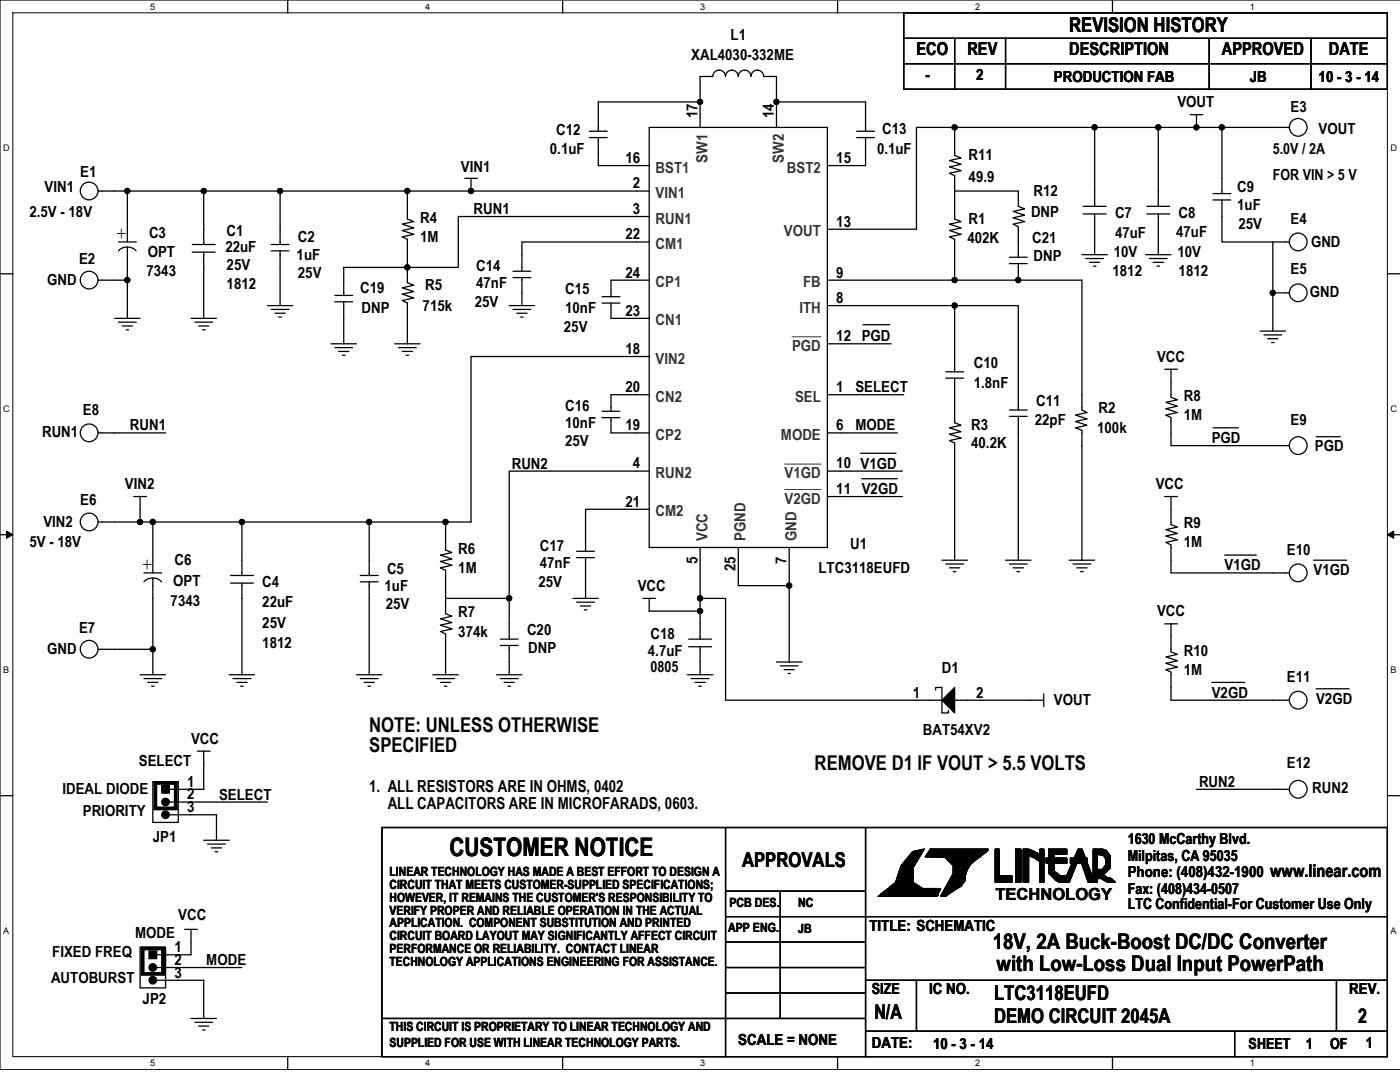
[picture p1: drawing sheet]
<svg xmlns="http://www.w3.org/2000/svg" width="279mm" height="216mm" viewBox="0 0 279 216" stroke-linecap="round" stroke-linejoin="round" font-family="sans-serif">
<path d="M2.6 2.6h274.3v208.2h-274.3zM279.4 0h-279.4v213.4h279.4" fill="none" stroke="#000" stroke-width=".2"/>
<g fill="#fff">
<path d="M30 .3h1v2h-1z"/>
<path d="M30 211.1h1v2h-1z"/>
</g>
<path d="M57.4 0v2.6M57.4 210.8v2.6" fill="none" stroke="#000" stroke-width=".25"/>
<g fill="#fff">
<path d="M84.9 .3h1v2h-1z"/>
<path d="M84.9 211.1h1v2h-1z"/>
</g>
<path d="M112.3 0v2.6M112.3 210.8v2.6" fill="none" stroke="#000" stroke-width=".25"/>
<g fill="#fff">
<path d="M139.7 .3h1v2h-1z"/>
<path d="M139.7 211.1h1v2h-1z"/>
</g>
<path d="M167.2 0v2.6M167.2 210.8v2.6" fill="none" stroke="#000" stroke-width=".25"/>
<g fill="#fff">
<path d="M194.6 .3h1v2h-1z"/>
<path d="M194.6 211.1h1v2h-1z"/>
</g>
<path d="M222 0v2.6M222 210.8v2.6" fill="none" stroke="#000" stroke-width=".25"/>
<g fill="#fff">
<path d="M249.4 .3h1v2h-1z"/>
<path d="M249.4 211.1h1v2h-1z"/>
<path d="M.7 28.6h1.2v2h-1.2z"/>
<path d="M277.5 28.6h1.3v2h-1.3z"/>
<path d="M.7 80.7h1.2v2h-1.2z"/>
<path d="M277.5 80.7h1.3v2h-1.3z"/>
</g>
<path d="M0 54.6h2.6M276.9 54.6h2.5" fill="none" stroke="#000" stroke-width=".25"/>
<g fill="#fff">
<path d="M.7 132.7h1.2v2.1h-1.2z"/>
<path d="M277.5 132.7h1.2v2.1h-1.2z"/>
</g>
<path d="M0 106.7h2.6M276.9 106.7h2.5" fill="none" stroke="#000" stroke-width=".25"/>
<path d="M1.3 106l1.3 .7-1.3 .7zM276.9 106.7l1.3-.7v1.4z" fill="#000" stroke="#000" stroke-width=".2"/>
<g fill="#fff">
<path d="M.7 184.8h1.2v2h-1.2z"/>
<path d="M277.5 184.8h1.2v2h-1.2z"/>
</g>
<g fill="none" stroke="#000" stroke-width=".25">
<path d="M142.3 15.2a1.26 1.26 0 0 1 1.2-1.2 1.26 1.26 0 0 1 1.3 1.2 1.27 1.27 0 0 1 1.3-1.2 1.27 1.27 0 0 1 1.2 1.2 1.27 1.27 0 0 1 1.3-1.2 1.27 1.27 0 0 1 1.3 1.2 1.27 1.27 0 0 1 1.2-1.2 1.27 1.27 0 0 1 1.3 1.2M142.3 15.3h-2.6v5M152.4 15.3h2.6v5M180.4 2.6h96.5v15.2h-96.5zM180.4 7.6h96.5M180.4 12.7h96.5M190.5 7.6v10.2M200.7 7.6v10.2M241.3 7.6v10.2M261.6 7.6v10.2M19.6 38.1h5.8M25.4 38.1h15.3v10.7"/>
<path d="M25.4 38.1v10.2M40.7 38.1h15.2M55.9 38.1v10.7M55.9 38.1h25.4M81.3 38.1h12.7M81.3 38.1v5.6l1.3 .5-2.3 .5 2.3 .8-2.3 .5 2.3 .8-2.3 .5 1 .5v5.6h10.2v-10.2h38.1M92.7 35.6h2.6M94 35.6v2.5M94 38.1h35.6M117.6 26.2h3.6M117.6 27.5h3.6M119.4 27.5v5.5h10.2"/>
<path d="M129.6 25.4h35.5v83.8h-35.5zM139.7 20.3h-20.3v5.9M139.7 20.3v5.1M155 20.3h17.7v5.9M155 20.3v5.1M171 26.2h3.5M171 27.5h3.5M172.7 27.5v5.5h-7.6M190.5 25.4h-7.6v20.3h-17.8M190.5 38.1v5.6l1.3 .5-2.3 .5 2.3 .8-2.3 .5 2.3 .8-2.3 .5 1 .5v8.1M190.5 25.4v5.6l1.3 .5-2.3 .5 2.3 .8-2.3 .5 2.3 .8-2.3 .5 1 .5v3M190.5 38.1h12.7v3.1l1.3 .5-2.3 .5 2.3 .7-2.3 .6 2.3 .7-2.3 .5 1 .5v6.1"/>
<path d="M190.5 25.4h28M218.5 25.4v15.8M218.5 25.4h12.7M231.2 25.4h7.6M231.2 25.4v15.8M237.5 22.9h2.6M238.8 22.9v2.5M238.8 25.4h5.1M242.1 39.9h3.5M242.1 38.6h3.5M243.9 39.9v8.4h10.1M243.9 25.4h13.4"/>
<path d="M243.9 25.4v13.2M19.6 55.9h5.8v7.6M23.6 50.1a2.41 2.41 0 0 1 3.6 0M23.6 48.3h3.6M25.4 49.3v6.6M38.4 48.8h4.5M38.4 50.3h4.5M40.7 50.3v13.2M54.1 50.1h3.6M54.1 48.8h3.6M55.9 50.1v10.9M66.8 58.9h3.6"/>
<path d="M68.6 58.9v-5.5h12.7v3l1.3 .5-2.3 .5 2.3 .8-2.3 .5 2.3 .8-2.3 .5 1 .5v8.1M102.4 54.1h3.5M102.4 55.4h3.5M104.2 55.4v5.6M120.2 59.2h3.5M129.6 55.9h-7.7v3.3M129.6 48.3h-25.4v5.8M190.5 55.9h-25.4M190.5 55.9h12.7M201.4 52.6h3.6M201.4 51.3h3.6M203.2 55.9h12.7v25.9l1 .5-2.2 .5 2.2 .8-2.2 .5 2.2 .8-2.2 .5 1.2 .5v25.9"/>
<path d="M203.2 52.6v3.3M215.9 50.8h5.1M216.2 41.2h4.5M216.2 42.7h4.5M216.7 51.6h3.5M217.4 52.3h2.1M218.2 53.1h.5M218.5 42.7v8.1M228.6 50.8h5.1M228.9 41.2h4.5M228.9 42.7h4.5M229.4 51.6h3.5"/>
<path d="M230.1 52.3h2.1M230.9 53.1h.5M231.2 42.7v8.1M254 58.4v7.7M254 48.3v10.1M254 48.3h3.3M257.3 58.4h-3.3M22.9 63.5h5.1M23.6 64.3h3.6M24.4 65h2M25.2 65.8h.5M38.1 63.5h5.1"/>
<path d="M38.9 64.3h3.5M39.6 65h2.1M40.4 65.8h.5M53.4 61h5M54.1 61.7h3.6M54.9 62.5h2M55.6 63.3h.6M66.1 68.6h5M66.8 69.4h3.6M66.8 60.2h3.6M67.6 70.1h2M68.3 70.9h.6"/>
<path d="M68.6 60.2v8.4M78.8 68.6h5M79.5 69.4h3.6M80.3 70.1h2M81 70.9h.6M101.6 61h5.1M102.4 61.7h3.5M103.1 62.5h2.1M103.9 63.3h.5M120.2 60.5h3.5M121.9 60.5v3h7.7M129.6 78.8h-7.7v3.3"/>
<path d="M129.6 71.1h-35.6v33.1h-5.1M165.1 61h25.4M165.1 78.8h15.3M172.2 64.8h5.4M177.8 68.6h-12.7M188.7 75.5h3.6M188.7 74.2h3.6M190.5 61v13.2M190.5 75.5v8.8l1.3 .6-2.3 .5 2.3 .7-2.3 .5 2.3 .8-2.3 .5 1 .5v23.4M190.5 61h12.7v20.8M232.4 73.7h2.6M233.7 73.7v5.6l1.3 .5-2.3 .5 2.3 .7-2.3 .6 2.3 .7-2.3 .5 1 .5v5.6h23.6"/>
<path d="M251.5 66.1h5.1M252.2 66.8h3.6M253 67.6h2M253.8 68.3h.5M26.7 99.1h2.5M28 99.1v5.1M33 86.4h-13.4M120.2 82.1h3.5M120.2 83.3h3.5M121.9 83.3v3.1h7.7M129.6 94h-28v25.4M165.1 94h15"/>
<path d="M165.1 99.1h15M165.1 86.4h14M171.7 90.4h7.1M172 95.5h7.1M201.4 83.1h3.6M201.4 81.8h3.6M203.2 83.1v28.7M232.4 99.1h2.6M233.7 99.1v5.6l1.3 .5-2.3 .5 2.3 .7-2.3 .6 2.3 .7-2.3 .5 1 .5v5.6h23.6M242.1 85.4h5.1M262.7 87.1h4.8M19.6 104.2h8.4"/>
<path d="M28 104.2h2.5M28.7 116.1a2.41 2.41 0 0 1 3.5 0M28.7 114.3h3.6M30.5 104.2v10.1M30.5 104.2h17.8M30.5 115.3v14.3M46 114.8h4.6M46 116.4h4.6M48.3 104.2v10.6M48.3 116.4v18.2M48.3 104.2h25.4M71.9 116.1h3.6"/>
<path d="M71.9 114.8h3.6M73.7 104.2h15.2M73.7 104.2v10.6M73.7 116.1v18.5M88.9 104.2v5.5l1.3 .6-2.3 .5 2.3 .7-2.3 .5 2.3 .8-2.3 .5 1 .5v5.6h12.7M88.9 119.4v3l1.3 .6-2.3 .5 2.3 .7-2.3 .5 2.3 .8-2.3 .5 1 .5v8.1M101.6 119.4v8.1M114.3 119.4h5.1M115.1 110h3.5M115.1 111.3h3.5M116.9 111.3v8.1M128.3 119.4h2.5"/>
<path d="M129.6 119.4v2.5h10.1M129.6 101.6h-12.7v8.4M139.7 109.2v10.2M139.7 119.4v8.1M139.7 119.4h5.1v20.3h43.2M147.3 109.2v7.7h10.2M157.5 109.2v7.7M157.5 116.9v15.2M188 111.8h5.1M188.7 112.5h3.6M189.5 113.3h2M190.3 114.1h.5"/>
<path d="M200.7 111.8h5.1M201.4 112.5h3.6M202.2 113.3h2M203 114.1h.5M213.4 111.8h5.1M214.1 112.5h3.6M214.9 113.3h2M215.7 114.1h.5M244.4 110.8h6.3M262.1 111.8h6.7M19.6 129.6h10.9M28 134.6h5"/>
<path d="M28.7 135.4h3.6M29.5 136.2h2M30.2 136.9h.6M30.5 129.6v5M45.7 134.6h5.1M46.5 135.4h3.6M47.3 136.2h2M48 136.9h.5M71.1 134.6h5.1M71.9 135.4h3.6M72.7 136.2h2M73.4 136.9h.5"/>
<path d="M86.4 134.6h5.1M87.1 135.4h3.6M87.9 136.2h2M88.7 136.9h.5M99.1 134.6h5.1M99.8 135.4h3.6M99.8 128.8h3.6M99.8 127.5h3.6M100.6 136.2h2M101.4 136.9h.5M101.6 128.8v5.8M115.1 120.2h3.5"/>
<path d="M115.8 120.9h2.1M116.6 121.7h.5M137.2 134.6h5.1M137.4 127.5h4.6M137.4 129.1h4.6M137.9 135.4h3.6M138.7 136.2h2M139.5 136.9h.5M139.7 129.1v5.5M155 132.1h5M155.7 132.9h3.6M156.5 133.6h2"/>
<path d="M157.2 134.4h.6M186.7 137.7v-.5h1.3v5.1h1.3v-.5M190.5 139.7h17.8M208.3 138.5v2.5M232.4 124.5h2.6M233.7 124.5v5.6l1.3 .5-2.3 .5 2.3 .7-2.3 .6 2.3 .7-2.3 .5 1 .5v5.6h23.6M241.8 136.2h6.6M262.7 137.4h6.6M0 158.8h2.6M30.5 156h5.1v8.1h-5.1zM39.4 149.9h2.5M40.7 149.9v7.6h-7.7"/>
<path d="M238.8 157.5h18.5M276.9 158.8h2.5M33 160h20.4M33 162.6h10.2v5.1M40.7 167.7h5M41.4 168.4h3.6M42.2 169.2h2M42.9 169.9h.6M76.2 165.1h200.7v45.7h-200.7zM144.8 165.1v45.7M144.8 177.8h27.9M155.7 177.8v25.4"/>
<path d="M172.7 165.1v45.7M178.1 177.8l8.4 .3M178.1 178.1l8.4 .2M180.1 173.8l-.8 2.5-3 2.3 10.4 .2 .5-.7h-3l-2.6-1.8v-2.8l2.1-3.3-2.8 3.3-1 2.8-2.1 1.5M180.4 177.3h1.2M180.4 177.6h1.2M180.6 173.5l-.7 2M180.9 173.8l-1 2.8-2.1 1.5M180.9 175.5l-.3 .8M180.9 174.8l-.8 2M181.1 176.6l-2 1M181.1 176.8l-2 1"/>
<path d="M181.1 173.8v2.8M181.1 173.5v2.8l2.1 1.5M181.1 176.6l2.1 1.5M181.9 173.2l2.3-3.5-2.1 .5-2.2 2.8-1.1 3-3.5 2.8h11.7l.7-1.5h-3.5l-2.1-1.3v-2.8l2.3-3.8-2.3 .5-2.2 2.8-1.1 3.1M182.1 173.5v2.8l2.1 1.3M182.4 170.2h1.3v.3h-1.8v.2h1.3v.3h-1.8v.2h1.8v.3h-2.3v.2h2v.3h-2.3v.2h1.8v.5h-2v-.2h1.5v.5h.2h-2.2v.2h2.2v.6h-2.5v-.3h2.5v.8h-2.8v-.3h2.6v.8v-.3h-2.6v.3h2.8v.5v-.3h-3v.3h2.8v.2h-2.8v.3h3v.2h-3.3v.3h3.6v.3h-4.3v.2h5.3v.3h-5.8v.2h9.9v.3h-10.4v.2h10.1h-10.6v.3h10.6v.5v-.3h-11.4v.3h11.2M182.4 171l-1.5 1.7M183.2 169.9h.7M183.4 169.9l-.2 .3-1.1 .3-2 2.7M183.4 170.2l-.2 .3-1.1 .2-2 2.8-.8 2.5-3 2.3 10.4 .3 .5-.8h-3l-2.6-1.8v-2.8l2.1-3.3-2.8 3.3M184.9 170.5h11M184.9 170.7h.8"/>
<path d="M185.2 170.2h11.2M185.4 170.7h9.7M185.4 169.9h11M185.7 169.4h11.4M185.7 171h9.6M185.7 169.4v.3h11.4M185.7 169.4l-1 1.6h3.8l1.8 1.7v1.6l-2.6 4.5h1l3.1-2 .8-1a5.3 5.3 0 0 1 3.1-4.9M188.5 177.6h1.8M188.5 177.8h1.3M188.5 170.7l2.3 1.8M188.7 177.1h2.3M188.7 177.3h2.1"/>
<path d="M188.7 171l2.1 2-.3 1.5-1.8 3.1M189 176.8h2.5M189.3 176.3h2.5M189.3 176.6h2.5M189.3 170.5l1.5 1.5M189.5 176h2.8M189.5 170.2l1.8 1.5M189.8 175.8h2.5M190 175h2.6M190.3 173v1.5M190.3 171.2l1 1M190.3 170.5l1.2 2"/>
<path d="M190.3 172.2h3M190.3 174.8h2M190.5 173v1l-2.5 4.8M190.5 172.5h2.6M190.5 173.8h2.3M190.5 174.5h2.1M190.8 172.7h2.3M190.8 173h1.5v2.5l-1 1.6-2.6 1.5h-.5v-.5M190.8 173.5h1.5M190.8 174h1.2M190.8 173.2h2.3M191 172.5v1.8l-2.5 4"/>
<path d="M191.8 171.2l-.5 3.8-1.3 1.8M191.8 172.7v2.3l-1 1.3M191.8 170.2l-.3 3.3M192 175.5l-.7 1.1-2.3 1.7h-.8M192.3 170.2l-.5 1.3-.5 3.8-1.3 1.8M192.6 173.5v2h-2.8M192.6 172.2v2.1h-2.1M192.8 172.7v1.3M193.3 170.2l-1.8 1.5-.7-1M193.3 170.5l-1 1M193.3 172.5l-.2 .5M193.3 172.7l-1 1.8"/>
<path d="M193.8 171.5h-4l1.2 1.2v1.8l-2.5 4.1M194.3 171.2l-2.3 1.5v2.3M194.3 171.5l-2.3 1.5v2.3l-.7 1-2.3 1.8M194.3 170.5l-2 1.2M194.3 170.2l-2.5 1.8M194.6 171.2h-5.9l2.1 2v.6l-2.3 4.3M194.6 171.5l-2.8 2v2l-2.3 2.1h-.5l2-2.6h-.2v-2.3l-1-1h4M195.1 170.5l-3.1 1.7 1.3-1M197.1 169.4v.3M197.1 169.4l-3.3 2.6h-4M197.1 169.7l-4.5 3.5v2.1h-2.6M198.6 176h.6"/>
<path d="M198.6 169.7h.8v5.3h2.6v1h-3.4zM198.9 169.9v5.4M198.9 170.2v5.3M199.2 170.2v5.6h-.6v-6.4h.8v5.4h2.6v1h-3.4M199.2 169.9v5.6h2.5M199.2 175.3h2.5M202.7 169.4h1v6.4h-1zM202.7 169.7h1v6.3h-1zM203 169.9v5.9M203 169.7v5.8M203.2 169.7v6.3M203.5 169.7v5.8"/>
<path d="M203.5 169.9v5.9M204.2 169.4h1.1l1.2 .5 1 .8v-1.3h.8v6.4h-.8v-4.1l-1-.7-1.2-.5v5.3h-1.1zM204.2 169.7h1.1l1.2 .5 1 .8v-1.3h.8v6.3h-.8v-4l-1-.8-1.2-.5v5.3h-1.1zM204.5 169.7v5.8h.5v-5.6h1.3v.3h-1.3h2v.3h-2h2.3v.2h-1.3v.3h1.8v-1.3h.2v6.1h-.2v-4.8M204.7 170.2l2.1 .8 1.2 1M204.7 169.7v5.8M208 169.9v6.1M208 169.7v6.1M208 171.7l-1.2-1-2.1-.8v5.9M208.8 171.2h4.1v.8h-4.1zM208.8 171.5h4.1v.7h-4.1zM209.1 171.7h3.5"/>
<path d="M209.1 172h3.5M209.3 169.7h2M209.3 169.4h3.6v.8h-2.6v3.6l1.3 1h1.3l2.3-5.4h.7l2.1 5.4v1h-.8l-1.8-5.1-2 5.1h-2.1l-.7-.5-1.3-1.3zM209.3 169.7v4.6l1.3 1.2 .7 .5h2.1l2-5 1.8 5h.8v-1l-2.1-5.3h-.7M209.3 169.9h2M209.3 169.7h3.6v.8h-2.6v3.5l1.3 1h1.3M209.6 169.7v4.6h.7h-.2v-4.4M211.1 169.7h1.5M211.3 169.9h-1.5v4.1l1.8 1.5 1.5-.2 2.3-5.4M211.3 169.9h1.3h-1.5M212.6 170.2h-2.8v4.1l1.8 1.5 1.5-.3M213.6 171.5h3.3v.7h-3.3v-1h3.3v.8h-3.3"/>
<path d="M213.9 171.7h3M213.9 172h3M213.9 174.8h-3.8v.2h3.5v.3h-3v.2h2.8M215.2 169.7h.7v.5h-.7zM215.2 169.9l-2.3 5.4M215.4 170.5l-2.3 5.3M215.4 169.7l.5 .2-.7 .3v-.3h.7v.6h-1v.2M215.7 169.7l2.3 5.6M215.7 170.5l2 5.5M215.7 170.7l1.7 5.3M215.9 170.2l1.8 5.3M215.9 170.5l1.8 5.3"/>
<path d="M218.7 170.2h-.2v5.3M218.7 170.5v5.3M218.7 169.9h1M218.7 170.2h1.5M218.7 169.9h1.5l.8 .8 .3 1.8-1.8 1.8 2 1.2M218.7 170.2v5.3M218.7 169.9h-.2v5.4M218.7 169.7h1M219 174.5h1M219 173.5h1l.7-1v-1.3l-.5-.7-1.2-.3v5.6h-.8v-6.4h1.8l.7 .3 .8 1v2.3l-1.3 1.3M219 174.8h1.2l1.1 .7h.7M220.2 170.5l.5 .5"/>
<path d="M220.2 170.2l.8 .8 .3 1.7M220.2 170.2l.5 .5 .3 2.3M220.7 169.9l-.7-.2h-1.8v6.3h.8v-5.5l1.2 .2 .5 .8v1.2l-.7 1.1h-1M220.7 169.9l.8 1.1-.2 .5v1.2M220.7 170.2l.6 1M220.7 169.9l.6 1.1M221 171.5v1.2M221 171.2v1.3M221.3 171.7l.2-.5-.2 1.8-1.3 1.3h-1M221.3 172.7l-1.8 1.8 2 1.3M221.3 175.8l-1.1-.8h-1.2h.7l1.3 .8h1.3M221.3 172.7l-1.3 1.3h-1"/>
<path d="M221.5 170.7v2.5l-1.3 1.3 .5 .5 1.1 .3 .7 .7h-1.5l-1.3-.7h-.7M221.5 171.5v1.2M28 189h5v8.1h-5zM30.5 193.1h17.8M30.5 195.6h10.2v7.6M36.9 185.4h2.5M38.1 185.4v5.1h-7.6M144.8 182.9h132.1M144.8 188h27.9M144.8 193.1h27.9M144.8 198.1h27.9M172.7 195.6h104.2"/>
<path d="M182.9 195.6v10.2M266.7 195.6v10.2M38.1 203.2h5.1M38.9 204h3.5M39.6 204.7h2.1M40.4 205.5h.5M76.2 203.2h96.5M172.7 205.8h104.2M246.4 205.8v5"/>
<circle cx="17.8" cy="38.1" r="1.77"/>
<circle cx="259.1" cy="25.4" r="1.77"/>
<circle cx="17.8" cy="55.9" r="1.77"/>
<circle cx="259.1" cy="48.3" r="1.77"/>
<circle cx="259.1" cy="58.4" r="1.77"/>
<circle cx="17.8" cy="86.4" r="1.77"/>
<circle cx="259.1" cy="88.9" r="1.77"/>
<circle cx="17.8" cy="104.1" r="1.77"/>
<circle cx="259.1" cy="114.3" r="1.77"/>
<circle cx="17.8" cy="129.5" r="1.77"/>
<circle cx="259.1" cy="139.7" r="1.77"/>
<circle cx="259.1" cy="157.5" r="1.77"/>
</g>
<g fill="#000" stroke="#000" stroke-width=".25">
<path d="M32.3 156.7v1.6h1.5v-1.6z" fill-rule="evenodd"/>
<path d="M188 139.7l2.5-2.5v5.1z" fill-rule="evenodd"/>
<path d="M29.7 189.8v1.5h1.6v-1.5z" fill-rule="evenodd"/>
<circle cx="25.4" cy="38.1" r=".5"/>
<circle cx="40.6" cy="38.1" r=".5"/>
<circle cx="55.9" cy="38.1" r=".5"/>
<circle cx="81.3" cy="38.1" r=".5"/>
<circle cx="94" cy="38.1" r=".5"/>
<circle cx="139.7" cy="20.3" r=".5"/>
<circle cx="154.9" cy="20.3" r=".5"/>
<circle cx="190.5" cy="25.4" r=".5"/>
<circle cx="218.4" cy="25.4" r=".5"/>
<circle cx="231.1" cy="25.4" r=".5"/>
<circle cx="238.8" cy="25.4" r=".5"/>
<circle cx="243.8" cy="25.4" r=".5"/>
<circle cx="25.4" cy="55.9" r=".5"/>
<circle cx="81.3" cy="53.3" r=".5"/>
<circle cx="190.5" cy="55.9" r=".5"/>
<circle cx="203.2" cy="55.9" r=".5"/>
<circle cx="254" cy="58.4" r=".5"/>
<circle cx="190.5" cy="61" r=".5"/>
<circle cx="27.9" cy="104.1" r=".5"/>
<circle cx="30.5" cy="104.1" r=".5"/>
<circle cx="48.3" cy="104.1" r=".5"/>
<circle cx="73.7" cy="104.1" r=".5"/>
<circle cx="88.9" cy="104.1" r=".5"/>
<circle cx="101.6" cy="119.4" r=".5"/>
<circle cx="139.7" cy="119.4" r=".5"/>
<circle cx="157.5" cy="116.8" r=".5"/>
<circle cx="30.5" cy="129.5" r=".5"/>
<circle cx="139.7" cy="121.9" r=".5"/>
<circle cx="33" cy="160" r=".76"/>
<circle cx="33" cy="162.6" r=".76"/>
<circle cx="30.5" cy="195.6" r=".76"/>
<circle cx="30.5" cy="193" r=".76"/>
</g>
<path d="M158.1 67.2h5.8M156.6 92.6h7.3M156.6 97.7h7.3" fill="none" stroke="#333" stroke-width=".2"/>
<path d="M31 156.2h4.1v5.1h-4.1zM28.5 189.3h4v5h-4z" fill="none" stroke="#000" stroke-width=".76"/>
<text font-size="5.1" x="89.7" y="170.8">CUSTOMER NOTICE</text>
<g font-size="4.3">
<text x="198.1" y="189.4">18V, 2A Buck-Boost DC/DC Converter</text>
<text x="198.9" y="193.7">with Low-Loss Dual Input PowerPath</text>
</g>
<g font-size="4.1">
<text x="213.4" y="6.3">REVISION HISTORY</text>
<text x="73.7" y="146">NOTE: UNLESS OTHERWISE</text>
<text x="73.7" y="150.1">SPECIFIED</text>
<text x="162.6" y="153.6">REMOVE D1 IF VOUT &gt; 5.5 VOLTS</text>
<text x="148.1" y="172.9">APPROVALS</text>
<text x="174.5" y="203.4">N/A</text>
<text x="198.4" y="199.6">LTC3118EUFD</text>
<text x="198.4" y="204.2">DEMO CIRCUIT 2045A</text>
<text x="271" y="204.2">2</text>
</g>
<g font-size="3.8">
<text x="23.1" y="47.8">+</text>
<text x="28.2" y="113.8">+</text>
</g>
<g font-size="3.6">
<text x="182.9" y="10.9">ECO</text>
<text x="193.1" y="10.9">REV</text>
<text x="213.4" y="10.9">DESCRIPTION</text>
<text x="243.9" y="10.9">APPROVED</text>
<text x="265.2" y="10.9">DATE</text>
<text x="253.5" y="175">www.linear.com</text>
</g>
<g font-size="3.3">
<text x="73.7" y="158">1. ALL RESISTORS ARE IN OHMS, 0402</text>
<text x="77.4" y="161.4">ALL CAPACITORS ARE IN MICROFARADS, 0603.</text>
<text x="198.6" y="179.6">TECHNOLOGY</text>
</g>
<g font-size="3">
<text x="137.9" y="12">XAL4030-332ME</text>
<text x="145.8" y="7.9">L1</text>
<text x="184.7" y="16">-</text>
<text x="194.8" y="16">2</text>
<text x="210.3" y="16.3">PRODUCTION FAB</text>
<text x="249.4" y="16.3">JB</text>
<text x="263.2" y="16.3">10 - 3 - 14</text>
<text x="139.2" y="23.6" transform="rotate(-90 139.2 23.6)">17</text>
<text x="154.4" y="23.6" transform="rotate(-90 154.4 23.6)">14</text>
<text x="235" y="21.4">VOUT</text>
<text x="257.6" y="22.4">E3</text>
<text x="111" y="26.9">C12</text>
<text x="176" y="26.7">C13</text>
<text x="263.2" y="26.7">VOUT</text>
<text x="16" y="35.3">E1</text>
<text x="92" y="34.3">VIN1</text>
<text x="109.7" y="30.8">0.1uF</text>
<text x="124.8" y="32.5">16</text>
<text x="166.9" y="32.5">15</text>
<text x="175" y="30.8">0.1uF</text>
<text x="193.3" y="32">R11</text>
<text x="254" y="35.8">FOR VIN &gt; 5 V</text>
<text x="254" y="30.8">5.0V / 2A</text>
<text x="8.9" y="38.4">VIN1</text>
<text x="126.3" y="37.6">2</text>
<text x="193.3" y="36.3">49.9</text>
<text x="206.3" y="39.1">R12</text>
<text x="246.9" y="38.4">C9</text>
<text x="246.9" y="41.9">1uF</text>
<text x="5.9" y="43.2">2.5V - 18V</text>
<text x="29.7" y="47.5">C3</text>
<text x="45.2" y="47">C1</text>
<text x="83.8" y="44.5">R4</text>
<text x="94.5" y="42.7">RUN1</text>
<text x="124.8" y="47.8">22</text>
<text x="126.3" y="42.7">3</text>
<text x="166.9" y="45.2">13</text>
<text x="193.3" y="44.7">R1</text>
<text x="205.8" y="43.2">DNP</text>
<text x="222.5" y="43.5">C7</text>
<text x="222.5" y="47.5">47uF</text>
<text x="234.7" y="47.3">47uF</text>
<text x="235.2" y="43.5">C8</text>
<text x="247.2" y="45.7">25V</text>
<text x="257.6" y="44.7">E4</text>
<text x="15.8" y="52.6">E2</text>
<text x="29.5" y="51.3">OPT</text>
<text x="45" y="50.3">22uF</text>
<text x="45.2" y="53.9">25V</text>
<text x="59.2" y="51.8">1uF</text>
<text x="59.5" y="48.3">C2</text>
<text x="83.8" y="48.3">1M</text>
<text x="193.1" y="48.5">402K</text>
<text x="206" y="48.5">C21</text>
<text x="206.3" y="52.1">DNP</text>
<text x="222.3" y="51.3">10V</text>
<text x="235" y="51.3">10V</text>
<text x="261.6" y="49.3">GND</text>
<text x="9.4" y="56.9">GND</text>
<text x="29.2" y="55.1">7343</text>
<text x="45.2" y="57.7">1812</text>
<text x="59.5" y="55.4">25V</text>
<text x="71.9" y="58.4">C19</text>
<text x="84.9" y="57.9">R5</text>
<text x="95" y="54.1">C14</text>
<text x="95" y="57.4">47nF</text>
<text x="112.8" y="58.7">C15</text>
<text x="124.8" y="55.4">24</text>
<text x="166.9" y="55.4">9</text>
<text x="222" y="55.1">1812</text>
<text x="235.2" y="55.1">1812</text>
<text x="257.6" y="54.6">E5</text>
<text x="261.4" y="59.2">GND</text>
<text x="72.2" y="62.5">DNP</text>
<text x="84.3" y="62">715k</text>
<text x="94.8" y="61.2">25V</text>
<text x="112.8" y="62.5">10nF</text>
<text x="124.8" y="63">23</text>
<text x="166.9" y="60.5">8</text>
<text x="112.5" y="66.3">25V</text>
<text x="124.8" y="70.6">18</text>
<text x="166.9" y="68.1">12 PGD</text>
<text x="194.3" y="73.4">C10</text>
<text x="194.3" y="77.5">1.8nF</text>
<text x="230.9" y="72.2">VCC</text>
<text x="16.5" y="82.8">E8</text>
<text x="112.8" y="82.1">C16</text>
<text x="124.8" y="78.2">20</text>
<text x="166.9" y="78.2">1</text>
<text x="170.7" y="78.3">SELECT</text>
<text x="206.8" y="81">C11</text>
<text x="219.2" y="82.3">R2</text>
<text x="236.2" y="80">R8</text>
<text x="236.2" y="83.8">1M</text>
<text x="8.4" y="87.1">RUN1</text>
<text x="25.9" y="85.9">RUN1</text>
<text x="112.8" y="85.4">10nF</text>
<text x="112.8" y="88.9">25V</text>
<text x="124.8" y="85.9">19</text>
<text x="166.9" y="85.9">6</text>
<text x="170.7" y="85.9">MODE</text>
<text x="193.8" y="85.9">R3</text>
<text x="193.8" y="89.4">40.2K</text>
<text x="206.5" y="84.9">22pF</text>
<text x="219" y="86.4">100k</text>
<text x="241.8" y="88.4">PGD</text>
<text x="257.6" y="84.9">E9</text>
<text x="262.4" y="89.9">PGD</text>
<text x="102.1" y="93.5">RUN2</text>
<text x="126.3" y="93.5">4</text>
<text x="166.9" y="93.5">10 V1GD</text>
<text x="16" y="100.9">E6</text>
<text x="24.9" y="97.6">VIN2</text>
<text x="124.8" y="101.1">21</text>
<text x="166.9" y="98.6">11 V2GD</text>
<text x="230.7" y="97.6">VCC</text>
<text x="8.7" y="105.2">VIN2</text>
<text x="236.2" y="105.4">R9</text>
<text x="5.9" y="109.2">5V - 18V</text>
<text x="34.8" y="112.8">C6</text>
<text x="91.5" y="110.5">R6</text>
<text x="107.7" y="110">C17</text>
<text x="107.7" y="113.3">47nF</text>
<text x="139.2" y="112.5" transform="rotate(-90 139.2 112.5)">5</text>
<text x="146.8" y="114" transform="rotate(-90 146.8 114)">25</text>
<text x="157" y="112.5" transform="rotate(-90 157 112.5)">7</text>
<text x="169.7" y="109.5">U1</text>
<text x="236.2" y="109.2">1M</text>
<text x="244.4" y="113.8">V1GD</text>
<text x="256.8" y="110.8">E10</text>
<text x="34.6" y="116.9">OPT</text>
<text x="52.3" y="117.1">C4</text>
<text x="76.7" y="117.9">1uF</text>
<text x="77.2" y="114.6">C5</text>
<text x="91.5" y="114.3">1M</text>
<text x="107.5" y="117.1">25V</text>
<text x="127.3" y="117.9">VCC</text>
<text x="163.3" y="114.3">LTC3118EUFD</text>
<text x="262.1" y="114.8">V1GD</text>
<text x="34.1" y="120.9">7343</text>
<text x="52.3" y="121.2">22uF</text>
<text x="52.3" y="125.2">25V</text>
<text x="77" y="121.4">25V</text>
<text x="91.5" y="123.2">R7</text>
<text x="230.9" y="123">VCC</text>
<text x="9.4" y="130.6">GND</text>
<text x="15.8" y="126.3">E7</text>
<text x="52.3" y="129.3">1812</text>
<text x="91.5" y="127">374k</text>
<text x="105.2" y="126.8">C20</text>
<text x="105.4" y="130.3">DNP</text>
<text x="129.3" y="130.8">4.7uF</text>
<text x="129.8" y="127.5">C18</text>
<text x="236.2" y="130.8">R10</text>
<text x="129.8" y="134.1">0805</text>
<text x="188" y="134.4">D1</text>
<text x="236.2" y="134.6">1M</text>
<text x="256.8" y="136.2">E11</text>
<text x="182.2" y="139.2">1</text>
<text x="194.8" y="139.2">2</text>
<text x="210.3" y="140.7">VOUT</text>
<text x="241.8" y="139.2">V2GD</text>
<text x="262.7" y="140.5">V2GD</text>
<text x="38.1" y="148.4">VCC</text>
<text x="184.2" y="146.6">BAT54XV2</text>
<text x="27.7" y="152.9">SELECT</text>
<text x="256.8" y="153.2">E12</text>
<text x="12.5" y="158.5">IDEAL DIODE</text>
<text x="37.4" y="157">1</text>
<text x="37.4" y="159.5">2</text>
<text x="43.7" y="159.5">SELECT</text>
<text x="239.3" y="157">RUN2</text>
<text x="261.9" y="158.3">RUN2</text>
<text x="16.5" y="162.8">PRIORITY</text>
<text x="30.5" y="167.9">JP1</text>
<text x="37.4" y="162.1">3</text>
<text x="225.1" y="171.7">Milpitas, CA 95035</text>
<text x="225.1" y="168.4">1630 McCarthy Blvd.</text>
<text x="225.1" y="178.3">Fax: (408)434-0507</text>
<text x="225.1" y="175">Phone: (408)432-1900</text>
<text x="35.6" y="183.7">VCC</text>
<text x="173.5" y="185.7">TITLE: SCHEMATIC</text>
<text x="225.1" y="181.4">LTC Confidential-For Customer Use Only</text>
<text x="10.4" y="191">FIXED FREQ</text>
<text x="26.9" y="187.2">MODE</text>
<text x="34.8" y="190">1</text>
<text x="10.2" y="196.1">AUTOBURST</text>
<text x="34.8" y="195.1">3</text>
<text x="34.8" y="192.5">2</text>
<text x="41.2" y="192.6">MODE</text>
<text x="28.5" y="200.4">JP2</text>
<text x="174" y="198.4">SIZE</text>
<text x="185.4" y="198.4">IC NO.</text>
<text x="269.3" y="198.4">REV.</text>
<text x="147.3" y="208.6">SCALE = NONE</text>
<text x="174" y="209.1">DATE:</text>
<text x="186.2" y="209.3">10 - 3 - 14</text>
<text x="249.2" y="209.3">SHEET</text>
<text x="260.6" y="209.3">1</text>
<text x="265.5" y="209.3">OF</text>
<text x="272.6" y="209.1">1</text>
</g>
<g font-size="3" fill="#333">
<text x="130.8" y="34.4">BST1</text>
<text x="141.2" y="32.4" transform="rotate(-90 141.2 32.4)">SW1</text>
<text x="156.4" y="32.4" transform="rotate(-90 156.4 32.4)">SW2</text>
<text x="157" y="34.4">BST2</text>
<text x="130.8" y="39.5">VIN1</text>
<text x="130.8" y="44.6">RUN1</text>
<text x="156.4" y="47.1">VOUT</text>
<text x="130.8" y="49.7">CM1</text>
<text x="130.8" y="57.3">CP1</text>
<text x="160.3" y="57.3">FB</text>
<text x="130.8" y="64.9">CN1</text>
<text x="159.6" y="62.4">ITH</text>
<text x="158.1" y="70">PGD</text>
<text x="130.8" y="72.5">VIN2</text>
<text x="130.8" y="80.2">CN2</text>
<text x="158.7" y="80.2">SEL</text>
<text x="130.8" y="87.8">CP2</text>
<text x="155.9" y="87.8">MODE</text>
<text x="130.8" y="95.4">RUN2</text>
<text x="156.6" y="95.4">V1GD</text>
<text x="156.6" y="100.5">V2GD</text>
<text x="130.8" y="103">CM2</text>
<text x="141.2" y="108" transform="rotate(-90 141.2 108)">VCC</text>
<text x="148.8" y="108" transform="rotate(-90 148.8 108)">PGND</text>
<text x="159" y="108" transform="rotate(-90 159 108)">GND</text>
</g>
<g font-size="2.5">
<text x="77.7" y="174.8">LINEAR TECHNOLOGY HAS MADE A BEST EFFORT TO DESIGN A</text>
<text x="77.7" y="177.4">CIRCUIT THAT MEETS CUSTOMER-SUPPLIED SPECIFICATIONS;</text>
<text x="77.7" y="179.9">HOWEVER, IT REMAINS THE CUSTOMER'S RESPONSIBILITY TO</text>
<text x="77.7" y="182.5">VERIFY PROPER AND RELIABLE OPERATION IN THE ACTUAL</text>
<text x="77.7" y="185.1">APPLICATION. COMPONENT SUBSTITUTION AND PRINTED</text>
<text x="145.3" y="186">APP ENG.</text>
<text x="145.6" y="180.9">PCB DES.</text>
<text x="159.3" y="180.9">NC</text>
<text x="77.7" y="187.6">CIRCUIT BOARD LAYOUT MAY SIGNIFICANTLY AFFECT CIRCUIT</text>
<text x="77.7" y="190.2">PERFORMANCE OR RELIABILITY. CONTACT LINEAR</text>
<text x="159.3" y="186.2">JB</text>
<text x="77.7" y="192.7">TECHNOLOGY APPLICATIONS ENGINEERING FOR ASSISTANCE.</text>
<text x="77.7" y="205.8">THIS CIRCUIT IS PROPRIETARY TO LINEAR TECHNOLOGY AND</text>
<text x="77.7" y="208.9">SUPPLIED FOR USE WITH LINEAR TECHNOLOGY PARTS.</text>
</g>
<g font-size="1.8">
<text x="30" y="1.9">5</text>
<text x="84.9" y="1.9">4</text>
<text x="139.7" y="1.9">3</text>
<text x="194.6" y="1.9">2</text>
<text x="249.4" y="1.9">1</text>
<text x=".7" y="30.2">D</text>
<text x="277.5" y="30.2">D</text>
<text x=".7" y="82.3">C</text>
<text x="277.5" y="82.3">C</text>
<text x=".7" y="134.4">B</text>
<text x="277.5" y="134.4">B</text>
<text x=".7" y="186.4">A</text>
<text x="277.5" y="186.4">A</text>
<text x="30" y="212.7">5</text>
<text x="84.9" y="212.7">4</text>
<text x="139.7" y="212.7">3</text>
<text x="194.6" y="212.7">2</text>
<text x="249.4" y="212.7">1</text>
</g>
</svg>
